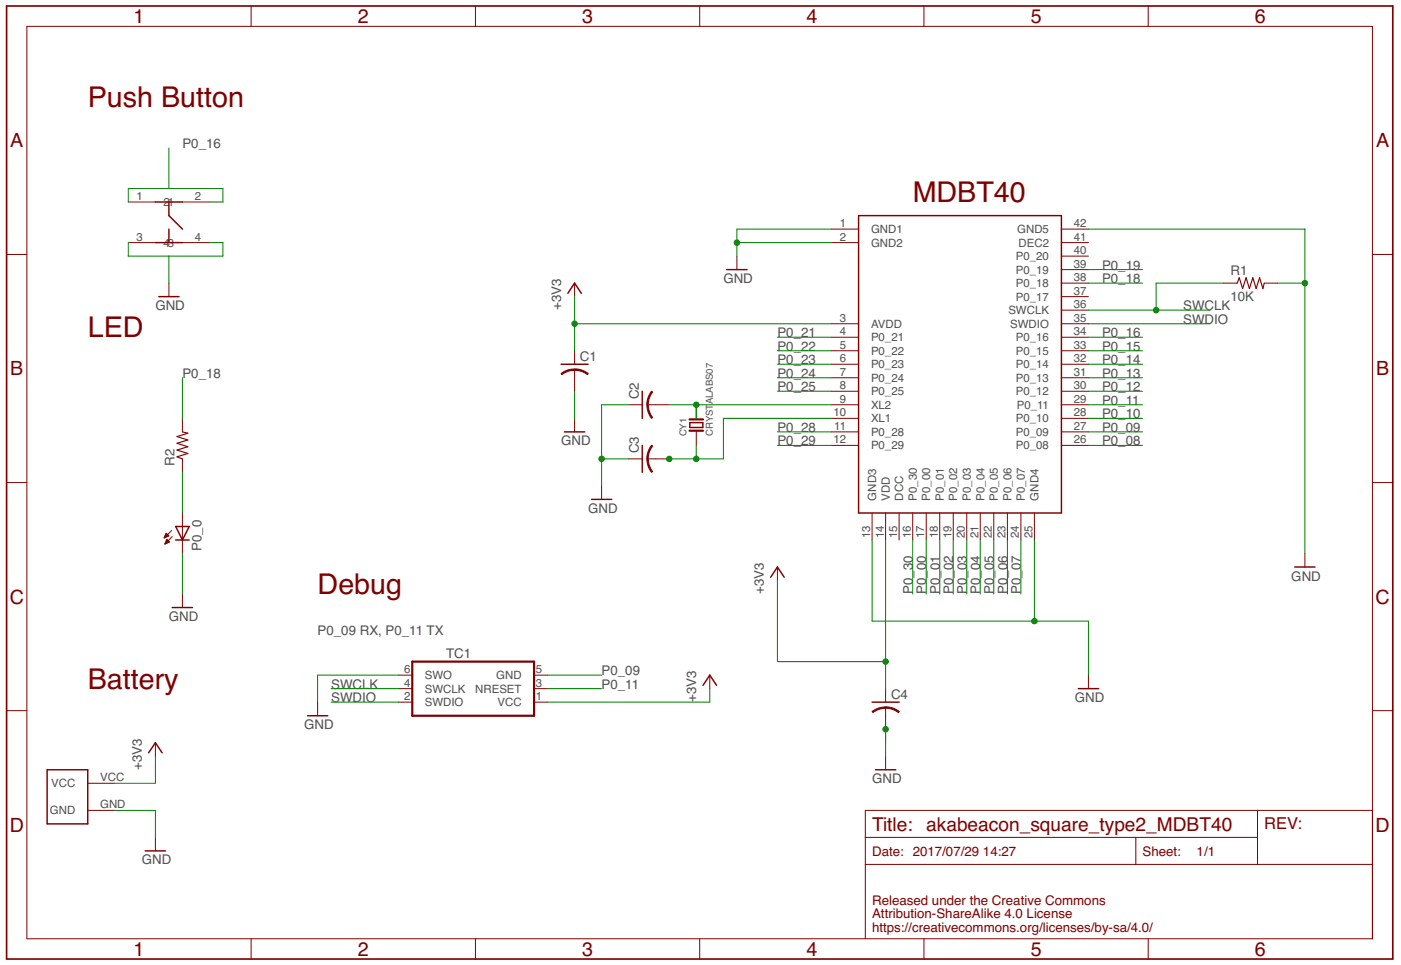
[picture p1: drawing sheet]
<svg xmlns="http://www.w3.org/2000/svg" width="285mm" height="197mm" viewBox="0 0 285 197" stroke-linecap="round" stroke-linejoin="round" font-family="sans-serif">
<g fill="none" stroke="#800000" stroke-width=".2">
<path d="M5.5 5.4h274.1v185.9h-274.1zM51.1 1.2v4.2M96.8 1.2v4.2M142.5 1.2v4.2M188.2 1.2v4.2M233.9 1.2v4.2M1.3 51.9h4.2M26.1 49.4h5.6M26.1 41.2h5.6M34.4 57.7v2.7M37.2 49.4h5.5M37.2 41.2h5.5"/>
<path d="M117 57.7v2.7M150.1 52.2v2.7M169.4 46.7h5.5M169.4 49.4h5.5M216.2 46.7h5.5M216.2 49.4h5.5M216.2 57.7h5.5M216.2 54.9h5.5M216.2 52.2h5.5M249.3 57.7h2.7M257.5 57.7h2.8M279.6 51.9h4.1"/>
<path d="M117 71.5v2.7M117 75.3v4.4M169.4 66h5.5M169.4 68.7h5.5M169.4 71.5h5.5M169.4 74.2h5.5M169.4 77h5.5M169.4 79.7h5.5M216.2 66h5.5M216.2 68.7h5.5M216.2 71.5h5.5M216.2 74.2h5.5"/>
<path d="M216.2 77h5.5M216.2 79.7h5.5M216.2 63.2h5.5M216.2 60.4h5.5M1.3 98.3h4.2M37.2 85.3v2.7M37.2 93.5v2.8M117 85.3v2.7M122.5 99v2.8M128.1 82.5h2.7M128.1 93.5h2.7M131.9 82.5h4.4"/>
<path d="M131.9 93.5h4.4M141.8 82.5v2.8M141.8 88v2.8M169.4 82.5h5.5M169.4 85.3h5.5M169.4 88h5.5M169.4 90.8h5.5M216.2 82.5h5.5M216.2 85.3h5.5M216.2 88h5.5M216.2 90.8h5.5M279.6 98.3h4.1"/>
<path d="M33.5 109.6h.1M33.5 109.4h.4M33.6 109.3h.6M33.6 109.2h.8M33.6 110.8h.2M33.7 110.6h.4M33.7 109h.5M33.7 110.5h.7M33.8 108.9h.3M33.8 108.8h.2M33.8 110.4h.6M33.8 110.2h.5"/>
<path d="M33.9 108.7l.5 .5-1 .4zM33.9 110.1h.3M34 110h.1M34 109.9l.5 .5-.9 .5zM35 108.1l-1.6 1.5M35.1 109.3l-1.5 1.6M37.2 104.5v8.3M158.4 115.5v2.8M177.6 104.5v5.5M180.4 104.5v5.5M183.1 104.5v5.5M185.9 104.5v5.5"/>
<path d="M188.7 104.5v5.5M191.4 104.5v5.5M194.2 104.5v5.5M196.9 104.5v5.5M199.7 104.5v5.5M202.4 104.5v5.5M205.2 104.5v5.5M208 104.5v5.5M210.7 104.5v5.5M265.8 112.8v2.7M37.2 121v2.8M81.2 137.6h2.8"/>
<path d="M108.8 137.6h2.7M144.6 137.6v2.7M221.7 137.6v2.7M1.3 144.8h4.2M17.9 159.6h5.5M31.7 151.4v2.7M64.7 143.1v2.8M81.2 143.1h2.8M81.2 140.3h2.8M108.8 143.1h2.7M108.8 140.3h2.7M180.4 140.3v2.8"/>
<path d="M180.4 144.2v4.4M180.4 154.1v2.8M279.6 144.8h4.1M17.9 165.1h5.5M31.7 170.6v2.8M176.3 170.6h79.8M176.3 176.1h103.3M231.4 170.6v5.5M256.1 165.1v11M279.6 165.1h-103.3v26.2M51.1 191.3v4.1M96.8 191.3v4.1"/>
<path d="M142.5 191.3v4.1M188.2 191.3v4.1M233.9 191.3v4.1"/>
</g>
<path d="M1.3 1.2h282.4v194.2h-282.4z" fill="none" stroke="#800000" stroke-width=".34"/>
<g fill="none" stroke="#800000" stroke-width=".3">
<path d="M31.7 41.2h5.5M31.7 49.4h5.5M34.4 41.2v2.7l2.8 2.8M34.4 46.7v2.7M115.7 59.8l1.3-2.1 1.4 2.1M148 54.9h4.2M174.9 43.9h41.3v60.6h-41.3zM32.3 60.4h4.2M114.3 74.2h5.5M130.8 79.7v5.6M115 88h4.1M130.8 90.8v5.5"/>
<path d="M140.5 86.1h2.7v1h-2.7zM35.8 107.3h2.7l-1.3 2.7zM35.8 110h2.7M120.5 101.8h4.1M157 117.6l1.4-2.1 1.3 2.1M263.7 115.5h4.2M35.1 123.8h4.1M143.2 139.7l1.4-2.1 1.4 2.1M9.6 156.9h8.3v11h-8.3zM30.3 153.4l1.4-2 1.3 2M62.6 145.9h4.2M177.6 143.1h5.5"/>
<path d="M178.3 156.9h4.2M219.7 140.3h4.1M29.6 173.4h4.1"/>
</g>
<g fill="#800000" stroke="#800000" stroke-width=".2">
<path d="M132.7 79.7l.2 .2-.7 1.5-.2 1.1h-.2l.2-1.5z" fill-rule="evenodd"/>
<path d="M131.8 82.5h.2l.2 1.1 .7 1.5-.2 .2-.2-.3a4.5 4.5 0 0 1-.7-2.5z" fill-rule="evenodd"/>
<path d="M132.7 90.7l.2 .2-.3 .4a4.1 4.1 0 0 0-.6 2.2h-.2v-.9l.4-1.1z" fill-rule="evenodd"/>
<path d="M131.8 93.5h.2l.2 1.1 .7 1.5-.2 .2-.2-.3a4.4 4.4 0 0 1-.7-2.5z" fill-rule="evenodd"/>
<path d="M180.4 144h.3a4.4 4.4 0 0 1 2.5 1l-.2 .2-.4-.3a4.1 4.1 0 0 0-2.2-.6z" fill-rule="evenodd"/>
<path d="M177.6 145l.3-.2a4.4 4.4 0 0 1 2.5-.7v.2l-1.6 .3-1 .6z" fill-rule="evenodd"/>
<path d="M117 75.2h.3a4.4 4.4 0 0 1 2.5 .9l-.1 .2a4.1 4.1 0 0 0-2.7-.8z" fill-rule="evenodd"/>
<path d="M114.3 76.1l.2-.2a4.2 4.2 0 0 1 2.5-.7v.3l-1.1 .1-1.4 .7z" fill-rule="evenodd"/>
</g>
<path d="M252 57.7l.4-1.1 .7 2.2 .7-2.2 .7 2.2 .7-2.2 .7 2.2 .7-2.2 .6 2.2 .3-1.1M37.2 88l1.1 .3-2.2 .7 2.2 .7-2.2 .6 2.2 .7-2.2 .7 2.2 .7-2.2 .7 1.1 .4" fill="none" stroke="#800000" stroke-width=".23"/>
<path d="M140.5 87.8h2.7M140.5 85.5h2.7M84 134.8h24.8v11.1h-24.8z" fill="none" stroke="#800000" stroke-width=".44"/>
<g fill="none" stroke="#008000" stroke-width=".2">
<path d="M34.4 30.2v8.2M26.1 49.4v2.8h19.3v-2.8h-2.7M26.1 41.2v-2.8h19.3v2.8h-2.7M34.4 52.2v5.5M150.1 49.4h19.3M169.4 46.7h-19.3v5.5M221.7 46.7h44.1v66.1M221.7 57.7h11M221.7 54.9h11M249.3 57.7h-13.8v5.5M260.3 57.7h5.5M37.2 77v8.3"/>
<path d="M117 60.4v11.1M117 79.7v5.6M117 66h52.4M158.4 79.7h11M158.4 77h11M158.4 74.2h11M158.4 71.5h11M158.4 68.7h11M221.7 66h24.8M221.7 63.2h24.8M221.7 79.7h11M221.7 77h11"/>
<path d="M221.7 74.2h11M221.7 71.5h11M221.7 68.7h11M37.2 96.3v8.2M122.5 93.5h5.6M128.1 82.5h-5.6v16.5M136.3 82.5h33.1M141.8 82.5v2.8M141.8 90.8v2.7M158.4 90.8h11M158.4 88h11M169.4 85.3h-22v8.2h-11.1"/>
<path d="M221.7 82.5h11M221.7 85.3h11M221.7 90.8h11M221.7 88h11M37.2 112.8v8.2M158.4 118.3v16.5h22M177.6 110v16.6h44.1v11M180.4 110v30.3M185.9 110v11M188.7 110v11M191.4 110v11M194.2 110v11"/>
<path d="M196.9 110v11M199.7 110v11M202.4 110v11M205.2 110v11M208 110v11M210.7 110v16.6M81.2 137.6h-16.5v5.5M111.5 137.6h11M31.7 154.1v5.5h-8.3M67.4 143.1h13.8M67.4 140.3h13.8M111.5 140.3h11"/>
<path d="M144.6 140.3v2.8h-33.1M180.4 148.6v5.5M23.4 165.1h8.3v5.5"/>
</g>
<g fill="#008000" stroke="#008000" stroke-width=".2">
<circle cx="150.1" cy="49.4" r=".55"/>
<circle cx="210.7" cy="126.6" r=".55"/>
<circle cx="122.5" cy="93.5" r=".55"/>
<circle cx="265.8" cy="57.7" r=".55"/>
<circle cx="180.4" cy="148.6" r=".55"/>
<circle cx="235.5" cy="63.2" r=".55"/>
<circle cx="117" cy="66" r=".55"/>
<circle cx="180.4" cy="134.8" r=".55"/>
<circle cx="141.8" cy="82.5" r=".55"/>
<circle cx="141.8" cy="93.5" r=".55"/>
<circle cx="136.3" cy="93.5" r=".55"/>
</g>
<g font-size="5.8" fill="#800000">
<text x="17.9" y="21.9">Push Button</text>
<text x="185.9" y="41.2">MDBT40</text>
<text x="17.9" y="68.7">LED</text>
<text x="64.7" y="121.1">Debug</text>
<text x="17.9" y="140.3">Battery</text>
</g>
<g font-size="4" fill="#800000">
<text x="27.2" y="4.7">1</text>
<text x="72.9" y="4.7">2</text>
<text x="118.6" y="4.7">3</text>
<text x="164.3" y="4.7">4</text>
<text x="209.9" y="4.7">5</text>
<text x="255.6" y="4.7">6</text>
<text x="2.1" y="30">A</text>
<text x="280.3" y="30">A</text>
<text x="2.1" y="76.5">B</text>
<text x="280.3" y="76.5">B</text>
<text x="2" y="123">C</text>
<text x="280.2" y="123">C</text>
<text x="2" y="169.5">D</text>
<text x="280.2" y="169.5">D</text>
<text x="27.2" y="194.8">1</text>
<text x="72.9" y="194.8">2</text>
<text x="118.6" y="194.8">3</text>
<text x="164.3" y="194.8">4</text>
<text x="209.9" y="194.8">5</text>
<text x="255.6" y="194.8">6</text>
</g>
<text font-size="3.9" fill="#800000" x="177.6" y="169.3">Title: akabeacon_square_type2_MDBT40</text>
<text font-size="3.3" fill="#800000" x="257.5" y="168.9">REV:</text>
<g font-size="2.7" fill="#505050">
<text x="37.2" y="30.2">P0_16</text>
<text x="147.3" y="57.7">GND</text>
<text x="224.5" y="57.7">P0_18</text>
<text x="224.5" y="54.9">P0_19</text>
<text x="250.6" y="56.1">R1</text>
<text x="31.6" y="63.2">GND</text>
<text x="114.3" y="63.2" transform="rotate(-90 114.3 63.2)">+3V3</text>
<text x="241" y="66">SWDIO</text>
<text x="241" y="63.2">SWCLK</text>
<text x="250.6" y="61.3">10K</text>
<text x="158.4" y="68.7">P0_21</text>
<text x="158.4" y="71.5">P0_22</text>
<text x="224.5" y="71.5">P0_15</text>
<text x="224.5" y="68.7">P0_16</text>
<text x="37.2" y="77">P0_18</text>
<text x="118.1" y="73.5">C1</text>
<text x="158.4" y="74.2">P0_23</text>
<text x="158.4" y="77">P0_24</text>
<text x="224.5" y="77">P0_13</text>
<text x="224.5" y="74.2">P0_14</text>
<text x="130.1" y="81.4" transform="rotate(-90 130.1 81.4)">C2</text>
<text x="158.4" y="79.7">P0_25</text>
<text x="224.5" y="82.5">P0_11</text>
<text x="224.5" y="79.7">P0_12</text>
<text x="158.4" y="88">P0_28</text>
<text x="224.5" y="88">P0_09</text>
<text x="224.5" y="85.2">P0_10</text>
<text x="35.5" y="94.9" transform="rotate(-90 35.5 94.9)">R2</text>
<text x="114.3" y="90.8">GND</text>
<text x="130.1" y="92.4" transform="rotate(-90 130.1 92.4)">C3</text>
<text x="158.4" y="90.8">P0_29</text>
<text x="224.5" y="90.8">P0_08</text>
<text x="119.8" y="104.5">GND</text>
<text x="41" y="112.2" transform="rotate(-90 41 112.2)">P0_0</text>
<text x="263" y="118.3">GND</text>
<text x="155.6" y="121.1" transform="rotate(-90 155.6 121.1)">+3V3</text>
<text x="185.9" y="121.1" transform="rotate(-90 185.9 121.1)">P0_30</text>
<text x="188.7" y="121.1" transform="rotate(-90 188.7 121.1)">P0_00</text>
<text x="191.4" y="121.1" transform="rotate(-90 191.4 121.1)">P0_01</text>
<text x="194.2" y="121.1" transform="rotate(-90 194.2 121.1)">P0_02</text>
<text x="196.9" y="121.1" transform="rotate(-90 196.9 121.1)">P0_03</text>
<text x="199.7" y="121.1" transform="rotate(-90 199.7 121.1)">P0_04</text>
<text x="202.4" y="121.1" transform="rotate(-90 202.4 121.1)">P0_05</text>
<text x="205.2" y="121.1" transform="rotate(-90 205.2 121.1)">P0_06</text>
<text x="207.9" y="121.1" transform="rotate(-90 207.9 121.1)">P0_07</text>
<text x="34.4" y="126.6">GND</text>
<text x="64.7" y="129.3">P0_09 RX, P0_11 TX</text>
<text x="90.9" y="134">TC1</text>
<text x="122.6" y="137.6">P0_09</text>
<text x="67.5" y="143.1">SWDIO</text>
<text x="67.5" y="140.3">SWCLK</text>
<text x="122.6" y="140.3">P0_11</text>
<text x="141.8" y="143.1" transform="rotate(-90 141.8 143.1)">+3V3</text>
<text x="181.5" y="142.4">C4</text>
<text x="219" y="143.1">GND</text>
<text x="61.9" y="148.6">GND</text>
<text x="28.9" y="156.9" transform="rotate(-90 28.9 156.9)">+3V3</text>
<text x="177.6" y="159.6">GND</text>
<text x="28.9" y="176.1">GND</text>
</g>
<g font-size="2.7" fill="#800000">
<text x="177.6" y="174.3">Date: 2017/07/29</text>
<text x="200.2" y="174.3">14:27</text>
<text x="232.7" y="174.3">Sheet:</text>
<text x="243.8" y="174.3">1/1</text>
<text x="177.6" y="184.4">Released under the Creative Commons</text>
<text x="177.6" y="189.9">https://creativecommons.org/licenses/by-sa/4.0/</text>
<text x="177.6" y="187.2">Attribution-ShareAlike 4.0 License</text>
</g>
<g font-size="2.3" fill="#505050">
<text x="27.8" y="40.8">1</text>
<text x="33.3" y="42">21</text>
<text x="39.7" y="40.8">2</text>
<text x="171.1" y="46.3">1</text>
<text x="177.4" y="47.5">GND1</text>
<text x="207.2" y="47.5">GND5</text>
<text x="218.7" y="46.3">42</text>
<text x="27.8" y="49">3</text>
<text x="33.3" y="50.3">43</text>
<text x="39.7" y="49">4</text>
<text x="171.1" y="49">2</text>
<text x="177.4" y="50.3">GND2</text>
<text x="206.9" y="53">P0_20</text>
<text x="207.5" y="50.3">DEC2</text>
<text x="218.7" y="51.8">40</text>
<text x="218.7" y="49">41</text>
<text x="206.9" y="58.5">P0_18</text>
<text x="206.9" y="55.8">P0_19</text>
<text x="218.7" y="57.3">38</text>
<text x="218.7" y="54.6">39</text>
<text x="171.1" y="65.6">3</text>
<text x="205.4" y="64">SWCLK</text>
<text x="206.9" y="61.3">P0_17</text>
<text x="218.7" y="65.6">35</text>
<text x="218.7" y="62.8">36</text>
<text x="218.7" y="60.1">37</text>
<text x="171.1" y="68.3">4</text>
<text x="171.1" y="71.1">5</text>
<text x="177.4" y="66.8">AVDD</text>
<text x="177.4" y="69.5">P0_21</text>
<text x="205.8" y="66.8">SWDIO</text>
<text x="206.9" y="69.5">P0_16</text>
<text x="218.7" y="71.1">33</text>
<text x="218.7" y="68.3">34</text>
<text x="171.1" y="73.8">6</text>
<text x="171.1" y="76.6">7</text>
<text x="177.4" y="72.3">P0_22</text>
<text x="177.4" y="75.1">P0_23</text>
<text x="177.4" y="77.8">P0_24</text>
<text x="206.9" y="77.8">P0_13</text>
<text x="206.9" y="75.1">P0_14</text>
<text x="206.9" y="72.3">P0_15</text>
<text x="218.7" y="76.6">31</text>
<text x="218.7" y="73.8">32</text>
<text x="171.1" y="79.3">8</text>
<text x="171.1" y="82.1">9</text>
<text x="177.4" y="80.6">P0_25</text>
<text x="177.4" y="83.3">XL2</text>
<text x="206.9" y="80.6">P0_12</text>
<text x="207.1" y="83.3">P0_11</text>
<text x="218.7" y="82.1">29</text>
<text x="218.7" y="79.3">30</text>
<text x="169.8" y="84.9">10</text>
<text x="169.9" y="87.6">11</text>
<text x="177.4" y="86.1">XL1</text>
<text x="177.4" y="88.8">P0_28</text>
<text x="206.9" y="88.8">P0_09</text>
<text x="206.9" y="86.1">P0_10</text>
<text x="218.7" y="87.6">27</text>
<text x="218.7" y="84.9">28</text>
<text x="169.8" y="90.4">12</text>
<text x="177.4" y="91.6">P0_29</text>
<text x="206.9" y="91.6">P0_08</text>
<text x="218.7" y="90.4">26</text>
<text x="178.5" y="102" transform="rotate(-90 178.5 102)">GND3</text>
<text x="181.2" y="102" transform="rotate(-90 181.2 102)">VDD</text>
<text x="184" y="102" transform="rotate(-90 184 102)">DCC</text>
<text x="186.7" y="102" transform="rotate(-90 186.7 102)">P0_30</text>
<text x="189.5" y="102" transform="rotate(-90 189.5 102)">P0_00</text>
<text x="192.2" y="102" transform="rotate(-90 192.2 102)">P0_01</text>
<text x="195" y="102" transform="rotate(-90 195 102)">P0_02</text>
<text x="197.8" y="102" transform="rotate(-90 197.8 102)">P0_03</text>
<text x="200.5" y="102" transform="rotate(-90 200.5 102)">P0_04</text>
<text x="203.3" y="102" transform="rotate(-90 203.3 102)">P0_05</text>
<text x="206" y="102" transform="rotate(-90 206 102)">P0_06</text>
<text x="208.8" y="102" transform="rotate(-90 208.8 102)">P0_07</text>
<text x="211.5" y="102" transform="rotate(-90 211.5 102)">GND4</text>
<text x="177.3" y="109.6" transform="rotate(-90 177.3 109.6)">13</text>
<text x="180" y="109.6" transform="rotate(-90 180 109.6)">14</text>
<text x="182.8" y="109.6" transform="rotate(-90 182.8 109.6)">15</text>
<text x="185.5" y="109.6" transform="rotate(-90 185.5 109.6)">16</text>
<text x="188.3" y="109.6" transform="rotate(-90 188.3 109.6)">17</text>
<text x="191" y="109.6" transform="rotate(-90 191 109.6)">18</text>
<text x="193.8" y="109.6" transform="rotate(-90 193.8 109.6)">19</text>
<text x="196.5" y="109.6" transform="rotate(-90 196.5 109.6)">20</text>
<text x="199.3" y="109.6" transform="rotate(-90 199.3 109.6)">21</text>
<text x="202.1" y="109.6" transform="rotate(-90 202.1 109.6)">22</text>
<text x="204.8" y="109.6" transform="rotate(-90 204.8 109.6)">23</text>
<text x="207.6" y="109.6" transform="rotate(-90 207.6 109.6)">24</text>
<text x="210.3" y="109.6" transform="rotate(-90 210.3 109.6)">25</text>
<text x="82.3" y="137.2">6</text>
<text x="109.2" y="137.2">5</text>
<text x="82.3" y="142.7">2</text>
<text x="82.3" y="139.9">4</text>
<text x="86.5" y="143.9">SWDIO</text>
<text x="86.5" y="141.2">SWCLK</text>
<text x="86.5" y="138.4">SWO</text>
<text x="96.8" y="141.2">NRESET</text>
<text x="101.1" y="138.4">GND</text>
<text x="101.3" y="143.9">VCC</text>
<text x="109.2" y="142.7">1</text>
<text x="109.2" y="139.9">3</text>
<text x="10.4" y="160.4">VCC</text>
<text x="20.4" y="159.2">VCC</text>
<text x="10.2" y="166">GND</text>
<text x="20.4" y="164.7">GND</text>
</g>
<g font-size="1.9" fill="#505050">
<text x="145.2" y="82.4" transform="rotate(-90 145.2 82.4)">ALABS07</text>
<text x="139.8" y="88.9" transform="rotate(-90 139.8 88.9)">CY1</text>
<text x="145.2" y="88.8" transform="rotate(-90 145.2 88.8)">CRYST</text>
</g>
</svg>
